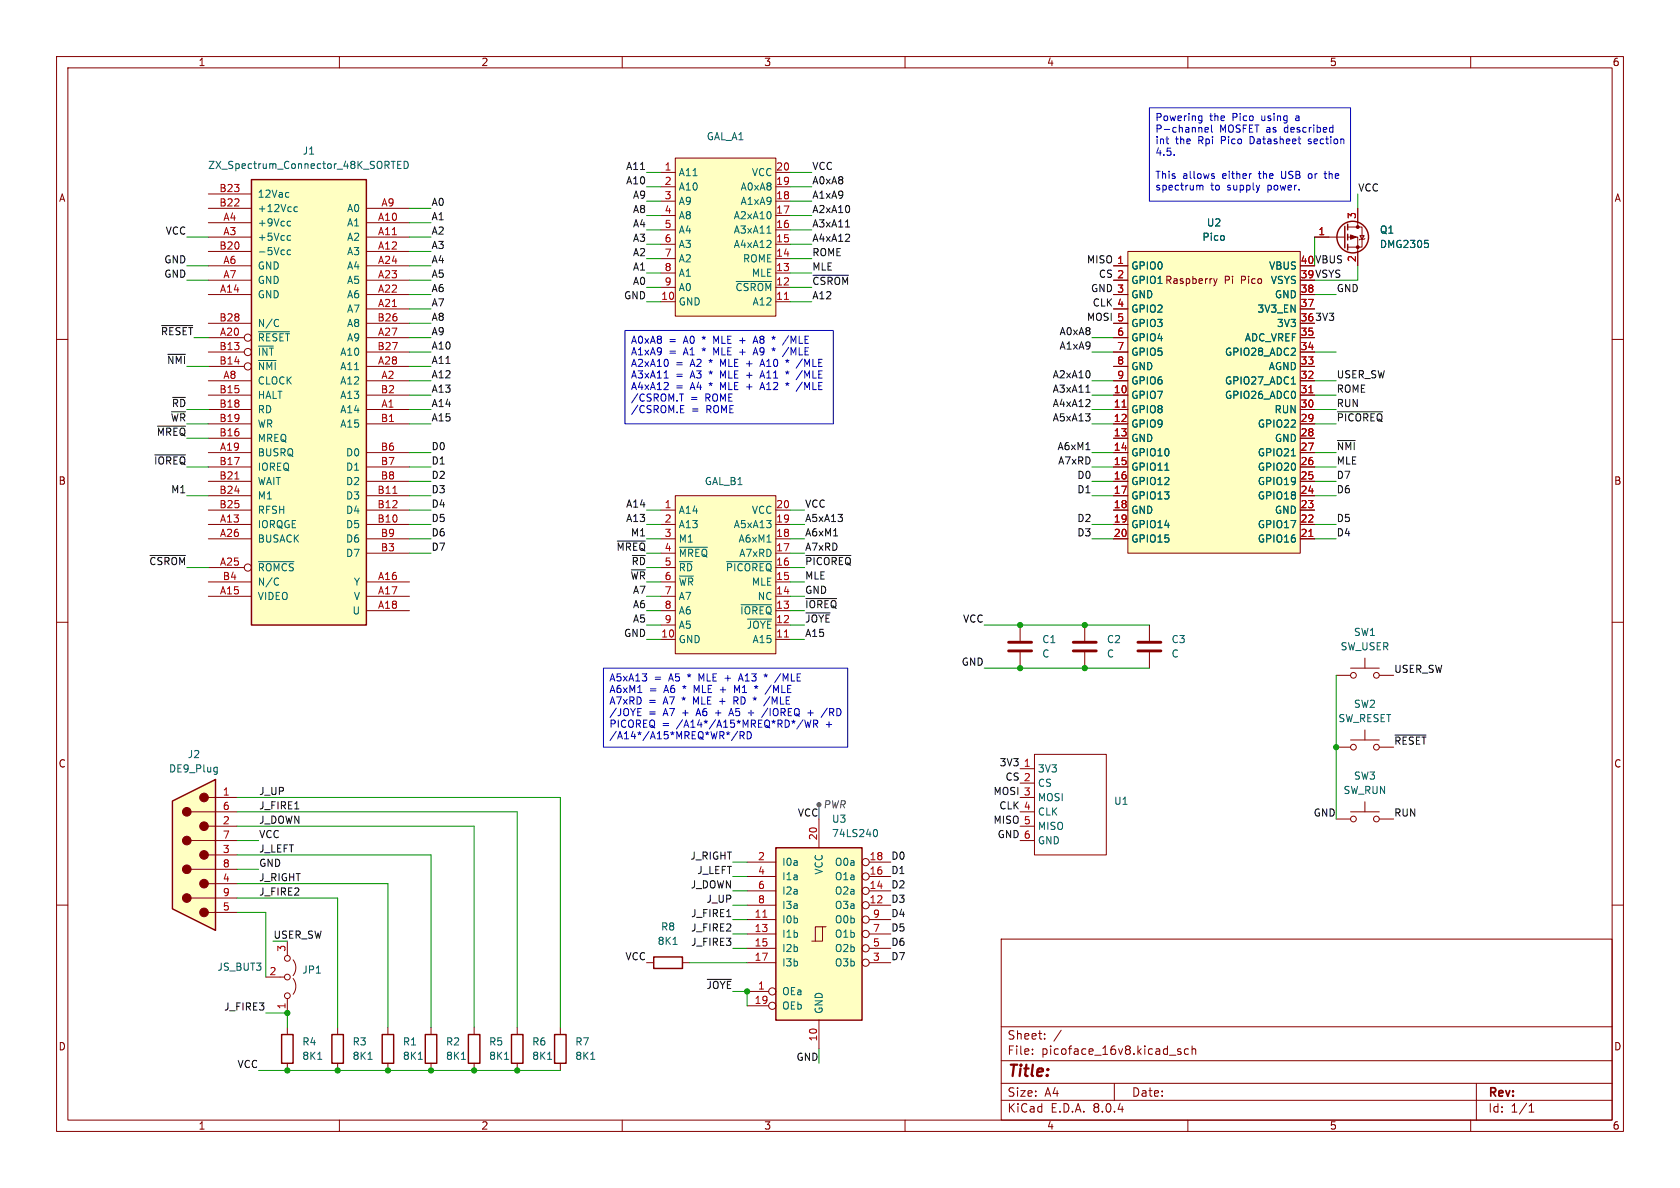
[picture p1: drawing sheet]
<svg xmlns="http://www.w3.org/2000/svg" width="297mm" height="210mm" viewBox="0 0 297 210" stroke-linecap="round" stroke-linejoin="round" font-family="sans-serif">
<g fill="none" stroke="#840000" stroke-width=".18">
<path d="M10 10h277v190h-277zM12 12h273v186h-273zM60 10v2M110 10v2M160 10v2M210 10v2M260 10v2M10 60h2M285 60h2M10 110h2M285 110h2M10 160h2"/>
<path d="M285 160h2M177 166h108v32h-108zM60 198v2M83.8 181.6v1.3M83.8 188v1.2M110 198v2M160 198v2M177 194.5h108M177 191.5h108M177 187.5h108M177 181.5h108M182.5 186.3v.1"/>
<path d="M182.5 185.5v.1M184.7 183.6v.1M184.7 182.8v.1M187.6 182.1l-1.3 2M197 191.5v3M208.7 185.5l-.3-.1-.2 .2v.2l.5 .2v.3h-.5M210 198v2M210.1 185.5l-.4-.1-.3 .3v.4l.1 .2h.6M210.7 185.5l.3-.1 .3 .1 .1 .9M210.7 184.9v1.5M260 198v2M261 191.5v6.5"/>
<path d="M270.3 196.6h.9M270.3 195.5l.4-.4v1.5"/>
</g>
<path d="M82.8 182.9h2v5.1h-2z" fill="none" stroke="#840000" stroke-width=".25"/>
<path d="M89.2 187.3h.7" fill="none" stroke="#006464" stroke-width=".18"/>
<path d="M44.4 31.8h20.4v78.7h-20.4z" fill="#ffffc2"/>
<path d="M44.4 31.8h20.4v78.7h-20.4z" fill="none" stroke="#840000" stroke-width=".25"/>
<g fill="none" stroke="#840000" stroke-width=".18">
<path d="M36.8 39.4h7.6M36.8 36.8h7.6M36.8 34.3h7.6M64.8 39.4h7.6M64.8 36.8h7.6M36.8 41.9h7.6M36.8 44.5h7.6M36.8 52.1h7.6M36.8 59.7h6.4M36.8 49.5h7.6M36.8 47h7.6M36.8 57.2h7.6"/>
<path d="M64.8 41.9h7.6M64.8 44.5h7.6M64.8 52.1h7.6M64.8 59.7h7.6M64.8 54.6h7.6M64.8 49.5h7.6M64.8 47h7.6M64.8 57.2h7.6M36.8 72.4h7.6M36.8 67.3h7.6M36.8 64.8h6.4M36.8 74.9h7.6"/>
<path d="M36.8 62.2h6.4M36.8 69.9h7.6M36.8 77.5h7.6M64.8 72.4h7.6M64.8 67.3h7.6M64.8 64.8h7.6M64.8 74.9h7.6M64.8 62.2h7.6M64.8 69.9h7.6M36.8 92.7h7.6M36.8 80h7.6M36.8 95.3h7.6"/>
<path d="M36.8 87.6h7.6M36.8 90.2h7.6M36.8 82.6h7.6M36.8 85.1h7.6M64.8 92.7h7.6M64.8 80h7.6M64.8 95.3h7.6M64.8 87.6h7.6M64.8 90.2h7.6M64.8 82.6h7.6M64.8 85.1h7.6M64.8 97.8h7.6"/>
<path d="M36.8 105.4h7.6M36.8 102.9h7.6M36.8 100.3h6.4M64.8 105.4h7.6M64.8 102.9h7.6M64.8 108h7.6M180.3 135.9h2.6M180.3 138.4h2.6M182.9 133.4h12.7v17.7h-12.7zM180.3 141h2.6M180.3 143.5h2.6M180.3 146.1h2.6"/>
<path d="M180.3 148.6h2.6"/>
<circle cx="43.8" cy="59.7" r=".63"/>
<circle cx="43.8" cy="62.2" r=".63"/>
<circle cx="43.8" cy="64.8" r=".63"/>
<circle cx="43.8" cy="100.3" r=".63"/>
</g>
<g fill="none" stroke="#006464" stroke-width=".18">
<path d="M51 39.1l.4 .1M51.4 39.9h-.4M52 37.2l.2 .2 .4-.1M52.6 36.6h-.4l-.2 .2M69.2 28.5h.7M70.3 29.1h.4M70.9 28.5h-.6v1.3h.6M71.5 28.5a.64 .64 0 0 1 .7 .7 .64 .64 0 0 1-.7 .6zM45.7 58.6h5.5M49 56.5l.3 .1M49.3 57.6l-.3 .1M51 41.6l.4 .1"/>
<path d="M51.4 42.4l-.4 .1M51.4 44.2h-.4l-.2 .2 .1 .6h.5M45.7 63.7h3.1M45.7 99.3h6.3M49 102.2l.3 .1M49.3 103.3l-.3 .1"/>
</g>
<path d="M41.5 84.7h.7M69.5 87.2h.7" fill="none" stroke="#a90000" stroke-width=".18"/>
<path d="M119.4 27.9h17.8v28h-17.8z" fill="#ffffc2"/>
<g fill="none" stroke="#840000" stroke-width=".18">
<path d="M116.8 30.5h2.6M116.8 38.1h2.6M116.8 35.6h2.6M116.8 33h2.6M119.4 27.9h17.8v28h-17.8zM137.2 30.5h2.5M137.2 38.1h2.5M137.2 35.6h2.5M137.2 33h2.5M116.8 53.3h2.6M116.8 50.8h2.6M116.8 48.3h2.6"/>
<path d="M116.8 45.7h2.6M116.8 43.2h2.6M116.8 40.6h2.6M137.2 53.3h2.5M137.2 50.8h2.5M137.2 48.3h2.5M137.2 45.7h2.5M137.2 43.2h2.5M137.2 40.6h2.5"/>
</g>
<path d="M138.7 52.9h.7" fill="none" stroke="#a90000" stroke-width=".18"/>
<path d="M130.1 49.8h6.3M135.6 41.2h.7" fill="none" stroke="#006464" stroke-width=".18"/>
<path d="M30.5 141.6l7.6-3.8v26.7l-7.6-3.8z" fill="#ffffc2"/>
<g fill="#840000" stroke="#840000" stroke-width=".18">
<circle cx="36.1" cy="141" r=".76"/>
<circle cx="36.1" cy="146" r=".76"/>
<circle cx="36.1" cy="151.1" r=".76"/>
<circle cx="36.1" cy="156.2" r=".76"/>
<circle cx="36.1" cy="161.3" r=".76"/>
<circle cx="33" cy="143.5" r=".76"/>
<circle cx="33" cy="148.6" r=".76"/>
<circle cx="33" cy="153.7" r=".76"/>
<circle cx="33" cy="158.7" r=".76"/>
</g>
<path d="M33.8 143.5h8.1M33.8 148.6h8.1M33.8 153.7h8.1M33.8 158.8h8.1M36.8 141h5.1M36.8 146.1h5.1M36.8 151.1h5.1M36.8 156.2h5.1M36.8 161.3h5.1M99.1 181.6v1.3M99.1 188v1.2" fill="none" stroke="#840000" stroke-width=".18"/>
<path d="M30.5 141.6l7.6-3.8v26.7l-7.6-3.8zM98 182.9h2.1v5.1h-2.1z" fill="none" stroke="#840000" stroke-width=".25"/>
<path d="M38 135.6l.4 .1M38.4 135.6v1.1l-.2 .2M38.4 136.4l-.4 .1M104.4 187.3h.8" fill="none" stroke="#006464" stroke-width=".18"/>
<path d="M199.4 44.5h30.5v53.3h-30.5z" fill="#ffffc2"/>
<g fill="none" stroke="#840000" stroke-width=".18">
<path d="M196.8 47h2.6M196.8 49.5h2.6M196.8 52.1h2.6M196.8 59.7h2.6M196.8 57.2h2.6M196.8 54.6h2.6M199.4 44.5h30.5v53.3h-30.5zM214.6 49.3l.3 .8M214.9 50.1l-.3 .4M215.2 49.3l-.3 .8M229.9 52.1h2.5M229.9 59.7h2.5"/>
<path d="M229.9 57.2h2.5M229.9 54.6h2.5M196.8 69.9h2.6M196.8 72.4h2.6M196.8 74.9h2.6M196.8 77.5h2.6M196.8 67.3h2.6M196.8 64.8h2.6M196.8 62.2h2.6M229.9 69.9h2.5M229.9 72.4h2.5M229.9 74.9h2.5"/>
<path d="M229.9 77.5h2.5M229.9 67.3h2.5M229.9 64.8h2.5M229.9 62.2h2.5M196.8 80h2.6M196.8 82.6h2.6M196.8 85.1h2.6M196.8 87.6h2.6M196.8 90.2h2.6M196.8 92.7h2.6M196.8 95.3h2.6M229.9 80h2.5"/>
<path d="M229.9 82.6h2.5M229.9 85.1h2.5M229.9 87.6h2.5M229.9 90.2h2.5M229.9 92.7h2.5M229.9 95.3h2.5M191.8 110.5v2.8M191.8 115.3v2.8M203.2 110.5v2.8M203.2 115.3v2.8M236.2 119.4h2.6M238.8 118.1h5"/>
<path d="M241.3 116.3v1.8M243.8 119.4h2.6M236.2 132.1h2.6M238.8 130.8h5M241.3 129v1.8M243.8 132.1h2.6M236.2 144.8h2.6M238.8 143.5h5M241.3 141.7v1.8M243.8 144.8h2.6M47 172.7h3.3M50.8 166.4v2.5"/>
<path d="M50.8 176.5v2.6M51.8 173a2.26 2.26 0 0 1 0 2.8M51.8 169.7a2.26 2.26 0 0 1 0 2.8M114.3 170.2h1.3M120.6 170.2h1.3"/>
<circle cx="239.3" cy="119.4" r=".51"/>
<circle cx="243.3" cy="119.4" r=".51"/>
<circle cx="239.3" cy="132.1" r=".51"/>
<circle cx="243.3" cy="132.1" r=".51"/>
<circle cx="239.3" cy="144.8" r=".51"/>
<circle cx="243.3" cy="144.8" r=".51"/>
<circle cx="50.8" cy="176" r=".51"/>
<circle cx="50.8" cy="169.4" r=".51"/>
<circle cx="50.8" cy="172.7" r=".51"/>
</g>
<path d="M198.4 72h.7M231.4 69.4h.7M231.4 94.8h.7" fill="none" stroke="#a90000" stroke-width=".18"/>
<path d="M228.3 67.9h.7M205.9 83.1h.8M228.3 80.6h.7M119 166.9h.7" fill="none" stroke="#006464" stroke-width=".18"/>
<path d="M189.7 115.1h4.1M189.7 113.5h4.1M201.2 115.1h4M201.2 113.5h4" fill="none" stroke="#840000" stroke-width=".51"/>
<path d="M115.6 169.2h5v2h-5z" fill="none" stroke="#840000" stroke-width=".25"/>
<path d="M119.4 87.6h17.8v28h-17.8z" fill="#ffffc2"/>
<g fill="none" stroke="#840000" stroke-width=".18">
<path d="M240 36.8v3.3M232.4 41.9h5.3M238.3 41.9h1.7v5.1M238.3 40.1h2.5v3.6h-2.5M240.4 41.7h.8l-.4 .6zM241.3 42.2l-.1 .1h-.8l-.1 .1M116.8 90.2h2.6M116.8 97.8h2.6M116.8 95.3h2.6M116.8 92.7h2.6M119.4 87.6h17.8v28h-17.8zM137.2 90.2h2.5"/>
<path d="M137.2 97.8h2.5M137.2 95.3h2.5M137.2 92.7h2.5M116.8 113h2.6M116.8 110.5h2.6M116.8 108h2.6M116.8 105.4h2.6M116.8 102.9h2.6M116.8 100.3h2.6M137.2 113h2.5M137.2 110.5h2.5M137.2 108h2.5"/>
<path d="M137.2 105.4h2.5M137.2 102.9h2.5M137.2 100.3h2.5M180.3 110.5v2.8M180.3 115.3v2.8M76.2 181.6v1.3M76.2 188v1.2M91.4 181.6v1.3M91.4 188v1.2"/>
</g>
<path d="M138.7 112.6h.7" fill="none" stroke="#a90000" stroke-width=".18"/>
<path d="M251.9 42.5h.6M252.4 43l.1 .2-.1 .5M120.1 96.7h5M128.5 99.3h7.9M135.6 95.8h.7M131 106.9h5.4M132.1 109.4h4.3M81.6 187.3h.7M96.8 187.3h.7" fill="none" stroke="#006464" stroke-width=".18"/>
<g fill="none" stroke="#840000" stroke-width=".25">
<path d="M238.3 39.6v1M237.7 40v3.8M238.3 41.4v1M238.3 43.2v1M75.2 182.9h2v5.1h-2zM90.4 182.9h2.1v5.1h-2.1z"/>
<circle cx="239.1" cy="41.9" r="2.79"/>
</g>
<g fill="#840000" stroke="#840000" stroke-width=".18">
<path d="M238.8 41.5l1 .4-1 .4z"/>
<circle cx="240" cy="43.7" r=".25"/>
<circle cx="240" cy="40.1" r=".25"/>
</g>
<path d="M178.3 115.1h4.1M178.3 113.5h4.1" fill="none" stroke="#840000" stroke-width=".51"/>
<path d="M137.2 149.9h15.2v30.4h-15.2z" fill="#ffffc2"/>
<g fill="none" stroke="#840000" stroke-width=".18">
<path d="M240 36.8v2.6M196.8 47h2.6M196.8 49.5h2.6M196.8 52.1h2.6M196.8 59.7h2.6M196.8 57.2h2.6M196.8 54.6h2.6M229.9 52.1h2.5M229.9 59.7h2.5M229.9 57.2h2.5M229.9 54.6h2.5M232.4 41.9h2.5"/>
<path d="M240 44.5v2.5M196.8 69.9h2.6M196.8 72.4h2.6M196.8 74.9h2.6M196.8 77.5h2.6M196.8 67.3h2.6M196.8 64.8h2.6M196.8 62.2h2.6M229.9 69.9h2.5M229.9 72.4h2.5M229.9 74.9h2.5M229.9 77.5h2.5"/>
<path d="M229.9 67.3h2.5M229.9 64.8h2.5M229.9 62.2h2.5M196.8 80h2.6M196.8 82.6h2.6M196.8 85.1h2.6M196.8 87.6h2.6M196.8 90.2h2.6M196.8 92.7h2.6M196.8 95.3h2.6M229.9 80h2.5M229.9 82.6h2.5"/>
<path d="M229.9 85.1h2.5M229.9 87.6h2.5M229.9 90.2h2.5M229.9 92.7h2.5M229.9 95.3h2.5M132.1 157.5h5.1M132.1 154.9h5.1M132.1 152.4h5.1M144.8 144.8v5.1M153.7 157.5h3.8M153.7 154.9h3.8M153.7 152.4h3.8"/>
<path d="M132.1 175.3h3.8M132.1 162.6h5.1M132.1 160h5.1M132.1 165.1h5.1M132.1 167.6h5.1M132.1 170.2h5.1M132.1 177.8h3.8M145.4 163.8h-1.3v2.6M146 163.8h-.6v2.6h-1.9M153.7 162.6h3.8M153.7 160h3.8M153.7 165.1h3.8"/>
<path d="M153.7 167.6h3.8M153.7 170.2h3.8M50.8 181.6v1.3M50.8 188v1.2M59.7 181.6v1.3M59.7 188v1.2M68.6 181.6v1.3M68.6 188v1.2M144.8 180.3v5.1"/>
<circle cx="153" cy="152.4" r=".63"/>
<circle cx="153" cy="154.9" r=".63"/>
<circle cx="153" cy="157.5" r=".63"/>
<circle cx="136.5" cy="177.8" r=".63"/>
<circle cx="136.5" cy="175.3" r=".63"/>
<circle cx="153" cy="167.6" r=".63"/>
<circle cx="153" cy="162.6" r=".63"/>
<circle cx="153" cy="170.2" r=".63"/>
<circle cx="153" cy="160" r=".63"/>
<circle cx="153" cy="165.1" r=".63"/>
</g>
<path d="M137.2 149.9h15.2v30.4h-15.2zM49.8 182.9h2v5.1h-2zM58.7 182.9h2v5.1h-2zM67.6 182.9h2v5.1h-2z" fill="none" stroke="#840000" stroke-width=".25"/>
<path d="M198.4 72h.7M231.4 69.4h.7M231.4 94.8h.7M134.9 162.1h.7" fill="none" stroke="#a90000" stroke-width=".18"/>
<path d="M251.9 42.5h.6M252.4 43l.1 .2-.1 .5M228.3 67.9h.7M205.9 83.1h.8M228.3 80.6h.7M154.6 146.7l.1-.1a.68 .68 0 0 1 .4 .7 .68 .68 0 0 1-.4 .6l-.1-.1M56.2 187.3h.7M65.1 187.3h.7M74 187.3h.7" fill="none" stroke="#006464" stroke-width=".18"/>
<circle cx="144.8" cy="142.2" r=".36" fill="#484848" stroke="#484848" stroke-width=".18"/>
<g fill="none" stroke="#0f0f0f" stroke-width=".18">
<path d="M28.6 57.6h5.5M143.7 48.7h6.3M149.5 40.1h.7M27.8 75.3h5M29.7 62.6h3.1M192 69.3h.7M192 79.5h.7M236.4 77.9h3.2M236.4 72.8h8M26.5 98.2h6.3M27.4 80.4h5.4M109.1 95.7h5"/>
<path d="M142.5 98.2h7.9M147.4 94.7h.7M142.5 108.4h4.2M142.5 105.8h5.4M246.6 129.9h5.5M125 173.1h4.3"/>
</g>
<g fill="none" stroke="#0000c2" stroke-width=".18">
<path d="M203.2 19.1h35.6v16.5h-35.6zM206.1 24.6h.5M206.5 25.4h.1M207.6 27.3v.2M211.8 32.7l.3 .2M212 21.3h.5M212 20.5h.5M212.1 32.9l.2-.2 .3 .1 .1 .8M212.1 32.9v.7M212.5 20.5v1l-.3 .2h-.3M213 22.9l.6-.1v-.2l-.4-.1-.2 .2 .1 .6h.5M214.2 22.1v1.1l.2 .2"/>
<path d="M214.5 31.1l.2 .2-.2 .2M214.5 30.7l.2 .1M231.3 25.4h.1M231.4 30.8l-.1 .1 .1 .6M231.5 24.6l-.2 .1 .2 .3M234.1 30.7h.5M234.2 30.3v1.1l.4 .1M235.3 22.5l.3 .1M235.6 23.3l-.3 .1M235.6 22.1v1.3M110.5 58.4h36.8v16.5h-36.8zM133.6 59.4l-.5 1.3"/>
<path d="M137.1 59.6l-.3 .1 .1 .3M139.4 59.4l-1.1 1.6M117.4 66.8h.7M120.3 72.3h.4M120.3 73h.6M120.3 71.7h.6M133.3 60.3h.6M133.3 62.4h.6M133.6 61.5l-.5 1.2M134.5 64.4h.6M134.5 66.5h.6M134.5 68.5h.6"/>
<path d="M134.8 63.5l-.5 1.3M134.8 65.6l-.5 1.2M134.8 67.6l-.5 1.3M137.1 61.7l-.3 .1 .1 .2M138.9 63.7l.3 .1M138.9 65.7l.3 .2M138.9 67.8l.3 .1M139.2 63.5v.3M139.2 65.6v.3M139.2 67.6v.3M139.2 63.8l-.2 .3M139.2 63.8l.2 .3"/>
<path d="M139.2 65.9l-.2 .2M139.2 65.9l.2 .2M139.2 67.9l-.2 .2M139.2 67.9l.2 .2M139.4 61.4l-1.1 1.6M139.5 63.7l-.3 .1M139.5 65.7l-.3 .2M139.5 67.8l-.3 .1M141.8 63.5l-1 1.6M141.8 65.5l-1 1.6M141.8 67.5l-1 1.7M106.7 118.1h43.2v14h-43.2z"/>
<path d="M131 119.1l-.5 1.3M135.1 119.3l.3 .1M135.4 119.1v.3M135.4 119.4l-.2 .3M135.4 119.4l.2 .3M135.7 119.3l-.3 .1M138 119.1l-1.1 1.6M112.8 122.4h.7M112.8 126.5h.6M126.5 126h.9M129 126.2h.6M129.3 125.2l-.5 1.3"/>
<path d="M129.7 123.9h.5M130 123.9l.5 .6M130.2 123.2h-.5v1.3M130.3 122.1l-.4-.9v1.2M130.4 129.3l-1.1 1.6M130.7 120h.6M130.8 129.3v1.3M131.1 130l.5 .6M131.6 129.6l-.2 .3-.6 .1M132.1 129.3v1.3l.6-.2 .1-.3v-.5M132.3 126h1M133.4 121.3l.3 .2"/>
<path d="M133.7 121.2v.3M133.7 121.5l-.2 .2M133.7 121.5l.2 .2M134 121.3l-.3 .2M135.7 125.2l-1.1 1.6M136.1 123.1l-1.1 1.7M136.3 121.1l-1.1 1.6M142 127.2l-1.1 1.7M142.3 127.3l.3 1.3 .2-.9 .3 .9 .3-1.3M142.8 126h1M143.3 125.6v.9M143.8 127.3v1.3"/>
<path d="M144.1 128l.5 .6M144.5 127.4l.1 .3-.2 .2-.6 .1M146.3 125.2l-1.1 1.6"/>
</g>
<g fill="none" stroke="#009600" stroke-width=".18">
<path d="M72.4 39.4h3.8M72.4 36.8h3.8M114.3 38.1h2.5M114.3 30.5h2.5M114.3 35.6h2.5M114.3 33h2.5M139.7 38.1h3.8M139.7 30.5h3.8M139.7 35.6h3.8M139.7 33h3.8M240 34.3v2.5M33 49.5h3.8"/>
<path d="M33 47h3.8M33 41.9h3.8M72.4 49.5h3.8M72.4 52.1h3.8M72.4 47h3.8M72.4 57.2h3.8M72.4 44.5h3.8M72.4 41.9h3.8M72.4 59.7h3.8M72.4 54.6h3.8M114.3 48.3h2.5M114.3 40.6h2.5"/>
<path d="M114.3 50.8h2.5M114.3 45.7h2.5M114.3 53.3h2.5M114.3 43.2h2.5M139.7 48.3h3.8M139.7 40.6h3.8M139.7 50.8h3.8M139.7 45.7h3.8M139.7 53.3h3.8M139.7 43.2h3.8M193 59.7h3.8M232.4 52.1h3.8"/>
<path d="M232.4 41.9v5.1M240 47v2.5h-7.6M33 64.8h3.8M33 74.9h3.8M33 72.4h3.8M33 77.5h3.8M72.4 67.3h3.8M72.4 62.2h3.8M72.4 64.8h3.8M72.4 69.9h3.8M72.4 74.9h3.8M72.4 72.4h3.8"/>
<path d="M193 67.3h3.8M193 62.2h3.8M193 69.9h3.8M193 74.9h3.8M193 72.4h3.8M232.4 67.3h3.8M232.4 62.2h3.8M232.4 69.9h3.8M232.4 74.9h3.8M232.4 72.4h3.8M33 82.6h3.8M33 87.6h3.8"/>
<path d="M72.4 82.6h3.8M72.4 87.6h3.8M72.4 92.7h3.8M72.4 90.2h3.8M72.4 97.8h3.8M72.4 95.3h3.8M72.4 85.1h3.8M72.4 80h3.8M114.3 92.7h2.5M114.3 90.2h2.5M114.3 95.3h2.5M139.7 92.7h2.5"/>
<path d="M139.7 90.2h2.5M139.7 97.8h2.5M139.7 95.3h2.5M193 82.6h3.8M193 87.6h3.8M193 92.7h3.8M193 95.3h3.8M193 85.1h3.8M193 80h3.8M232.4 82.6h3.8M232.4 87.6h3.8M232.4 92.7h3.8"/>
<path d="M232.4 95.3h3.8M232.4 85.1h3.8M232.4 80h3.8M33 100.3h3.8M114.3 113h2.5M114.3 110.5h2.5M114.3 108h2.5M114.3 105.4h2.5M139.7 100.3h2.5M139.7 113h2.5M139.7 110.5h2.5M139.7 102.9h2.5"/>
<path d="M139.7 108h2.5M139.7 105.4h2.5M174 118.1h29.2M174 110.5h29.2M236.2 119.4v25.4M41.9 141h57.2v40.6M41.9 146.1h41.9v35.5M41.9 151.1h34.3v30.5M41.9 143.5h49.5v38.1M41.9 156.2h26.7v25.4M41.9 158.8h17.8v22.8M41.9 148.6h3.8"/>
<path d="M41.9 153.7h3.8M129.5 157.5h2.6M129.5 152.4h2.6M129.5 154.9h2.6M41.9 161.3h5.1v11.4M47 179.1h3.8v2.5M121.9 170.2h10.2M129.5 162.6h2.6M129.5 160h2.6M129.5 167.6h2.6M129.5 165.1h2.6M132.1 175.3v2.5"/>
<path d="M45.7 189.2h53.4M144.8 185.4v2.6"/>
</g>
<g fill="#009600" stroke="#009600" stroke-width=".18">
<circle cx="191.8" cy="118.1" r=".46"/>
<circle cx="191.8" cy="110.5" r=".46"/>
<circle cx="180.3" cy="110.5" r=".46"/>
<circle cx="236.2" cy="132.1" r=".46"/>
<circle cx="180.3" cy="118.1" r=".46"/>
<circle cx="132.1" cy="175.3" r=".46"/>
<circle cx="50.8" cy="179.1" r=".46"/>
<circle cx="59.7" cy="189.2" r=".46"/>
<circle cx="50.8" cy="189.2" r=".46"/>
<circle cx="68.6" cy="189.2" r=".46"/>
<circle cx="83.8" cy="189.2" r=".46"/>
<circle cx="76.2" cy="189.2" r=".46"/>
<circle cx="91.4" cy="189.2" r=".46"/>
</g>
<text font-size="2.8" fill="#840000" x="178" y="190.9">Title:</text>
<g font-size="2.1" fill="#840000">
<text x="178" y="184">Sheet:</text>
<text x="178" y="186.7">File:</text>
<text x="184.1" y="186.7">picoface_16v8.kicad_sch</text>
<text x="178" y="196.9">KiCad</text>
<text x="178" y="194.1">Size:</text>
<text x="184.7" y="194.1">A4</text>
<text x="185.7" y="196.9">E.D.A.</text>
<text x="193.3" y="196.9">8.0.4</text>
<text x="200" y="194.1">Date:</text>
<text x="263" y="194.3">Rev:</text>
<text x="263" y="196.9">Id:</text>
<text x="267.1" y="196.9">1/1</text>
</g>
<g font-size="1.8" fill="#840000">
<text x="35" y="11.9">1</text>
<text x="85" y="11.9">2</text>
<text x="135" y="11.9">3</text>
<text x="185" y="11.9">4</text>
<text x="235" y="11.9">5</text>
<text x="285" y="11.9">6</text>
<text x="10.3" y="35.9">A</text>
<text x="285.3" y="35.9">A</text>
<text x="229.8" y="46.7">40 VBUS</text>
<text x="199.9" y="50.4">GPIO1 Raspberry</text>
<text x="216.4" y="50.4">Pi</text>
<text x="219.5" y="50.4">Pico</text>
<text x="229.8" y="49.3">39 VSYS</text>
<text x="10.3" y="85.9">B</text>
<text x="285.3" y="85.9">B</text>
<text x="10.3" y="135.9">C</text>
<text x="285.3" y="135.9">C</text>
<text x="10.3" y="185.9">D</text>
<text x="285.3" y="185.9">D</text>
<text x="35" y="199.9">1</text>
<text x="85" y="199.9">2</text>
<text x="135" y="199.9">3</text>
<text x="185" y="199.9">4</text>
<text x="235" y="199.9">5</text>
<text x="285" y="199.9">6</text>
</g>
<g font-size="1.8" fill="#0000c2">
<text x="204.2" y="21.7">Powering</text>
<text x="204.2" y="23.8">P-channel</text>
<text x="213.9" y="21.7">the</text>
<text x="215.6" y="23.8">MOSFET as</text>
<text x="218" y="21.7">Pico</text>
<text x="223.3" y="21.7">using</text>
<text x="227.3" y="23.8">described</text>
<text x="229.5" y="21.7">a</text>
<text x="204.2" y="25.8">int</text>
<text x="204.2" y="27.9">4.5.</text>
<text x="207.8" y="25.8">the</text>
<text x="211.9" y="25.8">Rpi</text>
<text x="216.1" y="25.8">Pico</text>
<text x="221.4" y="25.8">Datasheet</text>
<text x="232" y="25.8">section</text>
<text x="204.2" y="32">This</text>
<text x="204.2" y="34">spectrum</text>
<text x="209.1" y="32">allows</text>
<text x="214" y="34">to</text>
<text x="216.2" y="32">either</text>
<text x="217.1" y="34">supply</text>
<text x="222.8" y="32">the</text>
<text x="224.4" y="34">power.</text>
<text x="227" y="32">USB</text>
<text x="232" y="32">or</text>
<text x="235.1" y="32">the</text>
<text x="111.4" y="61.1">A0xA8</text>
<text x="111.4" y="63.1">A1xA9</text>
<text x="111.4" y="65.2">A2xA10</text>
<text x="118.2" y="61.1">=</text>
<text x="118.2" y="63.1">=</text>
<text x="119.4" y="65.2">=</text>
<text x="121" y="61.1">A0</text>
<text x="121" y="63.1">A1</text>
<text x="122.2" y="65.2">A2</text>
<text x="124.4" y="61.1">*</text>
<text x="124.4" y="63.1">*</text>
<text x="125.7" y="65.2">*</text>
<text x="126.6" y="61.1">MLE +</text>
<text x="126.6" y="63.1">MLE +</text>
<text x="127.8" y="65.2">MLE +</text>
<text x="134.1" y="61.1">A8</text>
<text x="134.1" y="63.1">A9</text>
<text x="135.3" y="65.2">A10</text>
<text x="139.7" y="61.1">/MLE</text>
<text x="139.7" y="63.1">/MLE</text>
<text x="142.2" y="65.2">/MLE</text>
<text x="111.4" y="67.2">A3xA11</text>
<text x="111.4" y="69.3">A4xA12</text>
<text x="111.4" y="71.3">/CSROM.T</text>
<text x="119.4" y="67.2">=</text>
<text x="119.4" y="69.3">=</text>
<text x="122" y="71.3">=</text>
<text x="122.2" y="67.2">A3</text>
<text x="122.2" y="69.3">A4</text>
<text x="124.8" y="71.3">ROME</text>
<text x="125.7" y="67.2">*</text>
<text x="125.7" y="69.3">*</text>
<text x="127.8" y="67.2">MLE +</text>
<text x="127.8" y="69.3">MLE +</text>
<text x="135.3" y="67.2">A11</text>
<text x="135.3" y="69.3">A12</text>
<text x="142.2" y="67.2">/MLE</text>
<text x="142.2" y="69.3">/MLE</text>
<text x="111.4" y="73.4">/CSROM.E</text>
<text x="122.2" y="73.4">=</text>
<text x="125" y="73.4">ROME</text>
<text x="107.6" y="120.8">A5xA13</text>
<text x="107.6" y="122.8">A6xM1</text>
<text x="107.6" y="124.9">A7xRD</text>
<text x="114.7" y="124.9">=</text>
<text x="114.8" y="122.8">=</text>
<text x="115.6" y="120.8">=</text>
<text x="117.4" y="124.9">A7</text>
<text x="117.5" y="122.8">A6</text>
<text x="118.4" y="120.8">A5</text>
<text x="120.9" y="124.9">*</text>
<text x="121" y="122.8">*</text>
<text x="121.8" y="120.8">*</text>
<text x="123" y="124.9">MLE +</text>
<text x="123.1" y="122.8">MLE +</text>
<text x="124" y="120.8">MLE +</text>
<text x="130.6" y="124.9">RD *</text>
<text x="130.7" y="122.8">M1</text>
<text x="131.5" y="120.8">A13</text>
<text x="136.4" y="124.9">/MLE</text>
<text x="136.7" y="122.8">/MLE</text>
<text x="138.3" y="120.8">/MLE</text>
<text x="107.6" y="126.9">/JOYE</text>
<text x="107.6" y="129">PICOREQ =</text>
<text x="107.6" y="131">/A14*/A15*MREQ*WR*/RD</text>
<text x="114.7" y="126.9">=</text>
<text x="117.4" y="126.9">A7</text>
<text x="119.8" y="129">/A14*/A15*MREQ*RD*/WR</text>
<text x="120.9" y="126.9">+</text>
<text x="123.6" y="126.9">A6</text>
<text x="127.1" y="126.9">+</text>
<text x="129.8" y="126.9">A5</text>
<text x="133.3" y="126.9">+</text>
<text x="136" y="126.9">/IOREQ</text>
<text x="144.2" y="126.9">+</text>
<text x="146.3" y="129">+</text>
<text x="147" y="126.9">/RD</text>
</g>
<g font-size="1.8" fill="#006464">
<text x="53.4" y="27.5">J1</text>
<text x="124.8" y="25">GAL_A1</text>
<text x="36.7" y="30.1">ZX_Spectrum_Connector_48K_SORTED</text>
<text x="45.5" y="35.2">12Vac</text>
<text x="119.9" y="31.3">A11</text>
<text x="119.9" y="33.9">A10</text>
<text x="130.8" y="33.9">A0xA8</text>
<text x="132.8" y="31.3">VCC</text>
<text x="45.5" y="40.2">+9Vcc</text>
<text x="45.5" y="37.7">+12Vcc</text>
<text x="61.3" y="40.2">A1</text>
<text x="61.3" y="37.7">A0</text>
<text x="119.9" y="36.4">A9</text>
<text x="119.9" y="39">A8</text>
<text x="119.9" y="41.5">A4</text>
<text x="129.6" y="41.5">A3xA11</text>
<text x="129.6" y="39">A2xA10</text>
<text x="130.8" y="36.4">A1xA9</text>
<text x="213.3" y="40.2">U2</text>
<text x="243.8" y="41.5">Q1</text>
<text x="45.5" y="42.8">+5Vcc</text>
<text x="45.5" y="47.9">GND</text>
<text x="45.5" y="45.3">-5Vcc</text>
<text x="61.3" y="42.8">A2</text>
<text x="61.3" y="45.3">A3</text>
<text x="61.3" y="47.9">A4</text>
<text x="119.9" y="44">A3</text>
<text x="119.9" y="46.6">A2</text>
<text x="129.6" y="44">A4xA12</text>
<text x="131.2" y="46.6">ROME</text>
<text x="199.9" y="47.9">GPIO0</text>
<text x="212.5" y="42.8">Pico</text>
<text x="224.3" y="47.9">VBUS</text>
<text x="243.8" y="44">DMG2305</text>
<text x="45.5" y="52.9">GND</text>
<text x="45.5" y="50.4">GND</text>
<text x="61.3" y="52.9">A6</text>
<text x="61.3" y="50.4">A5</text>
<text x="119.9" y="49.1">A1</text>
<text x="119.9" y="51.7">A0</text>
<text x="129.9" y="51.7">~{CSROM}</text>
<text x="132.8" y="49.1">MLE</text>
<text x="199.9" y="52.9">GND</text>
<text x="199.9" y="50.4">GPIO1</text>
<text x="224.6" y="50.4">VSYS</text>
<text x="225.3" y="52.9">GND</text>
<text x="45.5" y="58">N/C</text>
<text x="61.3" y="55.5">A7</text>
<text x="61.3" y="58">A8</text>
<text x="119.9" y="54.2">GND</text>
<text x="132.9" y="54.2">A12</text>
<text x="199.9" y="55.5">GPIO2</text>
<text x="199.9" y="58">GPIO3</text>
<text x="222.2" y="55.5">3V3_EN</text>
<text x="225.7" y="58">3V3</text>
<text x="45.5" y="60.6">~{RESET}</text>
<text x="45.5" y="63.1">~{INT}</text>
<text x="45.5" y="65.6">~{NMI}</text>
<text x="60" y="65.6">A11</text>
<text x="60" y="63.1">A10</text>
<text x="61.3" y="60.6">A9</text>
<text x="199.9" y="60.6">GPIO4</text>
<text x="199.9" y="63.1">GPIO5</text>
<text x="199.9" y="65.6">GND</text>
<text x="216.5" y="63.1">GPIO28_ADC2</text>
<text x="220" y="60.6">ADC_VREF</text>
<text x="224.2" y="65.6">AGND</text>
<text x="45.5" y="68.2">CLOCK</text>
<text x="45.5" y="70.7">HALT</text>
<text x="60" y="68.2">A12</text>
<text x="60" y="70.7">A13</text>
<text x="199.9" y="70.7">GPIO7</text>
<text x="199.9" y="68.2">GPIO6</text>
<text x="216.5" y="70.7">GPIO26_ADC0</text>
<text x="216.5" y="68.2">GPIO27_ADC1</text>
<text x="45.5" y="73.3">RD</text>
<text x="45.5" y="75.8">WR</text>
<text x="60" y="73.3">A14</text>
<text x="60" y="75.8">A15</text>
<text x="199.9" y="73.3">GPIO8</text>
<text x="199.9" y="75.8">GPIO9</text>
<text x="222.3" y="75.8">GPIO22</text>
<text x="225.2" y="73.3">RUN</text>
<text x="45.5" y="80.9">BUSRQ</text>
<text x="45.5" y="78.3">MREQ</text>
<text x="45.5" y="83.4">IOREQ</text>
<text x="61.1" y="80.9">D0</text>
<text x="61.1" y="83.4">D1</text>
<text x="199.9" y="78.3">GND</text>
<text x="199.9" y="80.9">GPIO10</text>
<text x="199.9" y="83.4">GPIO11</text>
<text x="222.3" y="83.4">GPIO20</text>
<text x="222.3" y="80.9">GPIO21</text>
<text x="225.3" y="78.3">GND</text>
<text x="45.5" y="86">WAIT</text>
<text x="45.5" y="88.5">M1</text>
<text x="61.1" y="88.5">D3</text>
<text x="61.1" y="86">D2</text>
<text x="124.5" y="86">GAL_B1</text>
<text x="199.9" y="86">GPIO12</text>
<text x="199.9" y="88.5">GPIO13</text>
<text x="222.3" y="88.5">GPIO18</text>
<text x="222.3" y="86">GPIO19</text>
<text x="45.5" y="93.6">IORQGE</text>
<text x="45.5" y="91">RFSH</text>
<text x="61.1" y="93.6">D5</text>
<text x="61.1" y="91">D4</text>
<text x="119.9" y="91">A14</text>
<text x="119.9" y="93.6">A13</text>
<text x="129.6" y="93.6">A5xA13</text>
<text x="132.8" y="91">VCC</text>
<text x="199.9" y="91">GND</text>
<text x="199.9" y="93.6">GPIO14</text>
<text x="222.3" y="93.6">GPIO17</text>
<text x="225.3" y="91">GND</text>
<text x="45.5" y="101.2">~{ROMCS}</text>
<text x="45.5" y="96.1">BUSACK</text>
<text x="61.1" y="98.7">D7</text>
<text x="61.1" y="96.1">D6</text>
<text x="119.9" y="96.1">M1</text>
<text x="119.9" y="98.7">~{MREQ}</text>
<text x="119.9" y="101.2">~{RD}</text>
<text x="128.2" y="101.2">~{PICOREQ}</text>
<text x="130.5" y="96.1">A6xM1</text>
<text x="130.6" y="98.7">A7xRD</text>
<text x="199.9" y="96.1">GPIO15</text>
<text x="222.3" y="96.1">GPIO16</text>
<text x="45.5" y="106.3">VIDEO</text>
<text x="45.5" y="103.7">N/C</text>
<text x="62.5" y="103.7">Y</text>
<text x="62.5" y="106.3">V</text>
<text x="119.9" y="103.7">~{WR}</text>
<text x="119.9" y="106.3">A7</text>
<text x="132.8" y="103.7">MLE</text>
<text x="133.8" y="106.3">NC</text>
<text x="62.2" y="108.8">U</text>
<text x="119.9" y="113.9">GND</text>
<text x="119.9" y="108.8">A6</text>
<text x="119.9" y="111.4">A5</text>
<text x="130.8" y="108.8">~{IOREQ}</text>
<text x="131.9" y="111.4">~{JOYE}</text>
<text x="132.9" y="113.9">A15</text>
<text x="184.2" y="113.9">C1</text>
<text x="195.6" y="113.9">C2</text>
<text x="207" y="113.9">C3</text>
<text x="239.3" y="112.6">SW1</text>
<text x="184.2" y="116.4">C</text>
<text x="195.6" y="116.4">C</text>
<text x="207" y="116.4">C</text>
<text x="236.9" y="115.2">SW_USER</text>
<text x="239.3" y="125.3">SW2</text>
<text x="236.5" y="127.9">SW_RESET</text>
<text x="29.8" y="136.8">DE9_Plug</text>
<text x="33.1" y="134.2">J2</text>
<text x="183.4" y="136.8">3V3</text>
<text x="183.4" y="139.3">CS</text>
<text x="183.4" y="141.8">MOSI</text>
<text x="196.9" y="142.5">U1</text>
<text x="237.4" y="140.6">SW_RUN</text>
<text x="239.3" y="138">SW3</text>
<text x="147" y="145.6">U3</text>
<text x="147" y="148.2">74LS240</text>
<text x="183.4" y="144.4">CLK</text>
<text x="183.4" y="146.9">MISO</text>
<text x="183.4" y="149.5">GND</text>
<text x="138.2" y="153.3">I0a</text>
<text x="138.2" y="155.8">I1a</text>
<text x="145.6" y="154.7" transform="rotate(-90 145.6 154.7)">VCC</text>
<text x="147.5" y="155.8">O1a</text>
<text x="147.5" y="153.3">O0a</text>
<text x="138.2" y="158.3">I2a</text>
<text x="138.2" y="160.9">I3a</text>
<text x="147.5" y="160.9">O3a</text>
<text x="147.5" y="158.3">O2a</text>
<text x="116.2" y="167.2">8K1</text>
<text x="116.8" y="164.7">R8</text>
<text x="138.2" y="163.4">I0b</text>
<text x="138.2" y="166">I1b</text>
<text x="147.5" y="166">O1b</text>
<text x="147.5" y="163.4">O0b</text>
<text x="38.3" y="171.8">JS_BUT3</text>
<text x="53.3" y="172.3">JP1</text>
<text x="138.2" y="168.5">I2b</text>
<text x="138.2" y="171">I3b</text>
<text x="147.5" y="171">O3b</text>
<text x="147.5" y="168.5">O2b</text>
<text x="138.2" y="176.1">OEa</text>
<text x="138.2" y="178.7">OEb</text>
<text x="145.6" y="179.3" transform="rotate(-90 145.6 179.3)">GND</text>
<text x="53.3" y="185">R4</text>
<text x="62.2" y="185">R3</text>
<text x="71.1" y="185">R1</text>
<text x="78.7" y="185">R2</text>
<text x="86.4" y="185">R5</text>
<text x="94" y="185">R6</text>
<text x="101.6" y="185">R7</text>
<text x="53.3" y="187.6">8K1</text>
<text x="62.2" y="187.6">8K1</text>
<text x="71.1" y="187.6">8K1</text>
<text x="78.7" y="187.6">8K1</text>
<text x="86.4" y="187.6">8K1</text>
<text x="94" y="187.6">8K1</text>
<text x="101.6" y="187.6">8K1</text>
</g>
<g font-size="1.8" fill="#a90000">
<text x="38.7" y="34">B23</text>
<text x="117.4" y="30.2">1</text>
<text x="117.4" y="32.8">2</text>
<text x="117.4" y="35.3">3</text>
<text x="137.1" y="35.3">18</text>
<text x="137.1" y="32.8">19</text>
<text x="137.1" y="30.2">20</text>
<text x="38.7" y="36.6">B22</text>
<text x="39.4" y="41.7">A3</text>
<text x="39.4" y="39.1">A4</text>
<text x="66.7" y="39.1">A10</text>
<text x="66.7" y="41.7">A11</text>
<text x="67.3" y="36.6">A9</text>
<text x="117.4" y="37.8">4</text>
<text x="117.4" y="40.4">5</text>
<text x="137.1" y="40.4">16</text>
<text x="137.1" y="37.8">17</text>
<text x="233" y="41.7">1</text>
<text x="239.8" y="38.8" transform="rotate(-90 239.8 38.8)">3</text>
<text x="38.7" y="44.2">B20</text>
<text x="39.4" y="46.7">A6</text>
<text x="66.7" y="44.2">A12</text>
<text x="66.7" y="46.7">A24</text>
<text x="117.4" y="42.9">6</text>
<text x="117.4" y="45.5">7</text>
<text x="137.1" y="45.5">14</text>
<text x="137.1" y="42.9">15</text>
<text x="197.4" y="46.7">1</text>
<text x="229.8" y="46.7">40</text>
<text x="239.8" y="46.4" transform="rotate(-90 239.8 46.4)">2</text>
<text x="38.8" y="51.8">A14</text>
<text x="39.4" y="49.3">A7</text>
<text x="66.7" y="51.8">A22</text>
<text x="66.7" y="49.3">A23</text>
<text x="116.8" y="53.1">10</text>
<text x="117.4" y="48">8</text>
<text x="117.4" y="50.5">9</text>
<text x="137.1" y="53.1">11</text>
<text x="137.1" y="50.5">12</text>
<text x="137.1" y="48">13</text>
<text x="197.4" y="49.3">2</text>
<text x="197.4" y="51.8">3</text>
<text x="229.8" y="51.8">38</text>
<text x="229.8" y="49.3">39</text>
<text x="38.7" y="56.9">B28</text>
<text x="38.8" y="59.4">A20</text>
<text x="66.6" y="56.9">B26</text>
<text x="66.7" y="54.4">A21</text>
<text x="66.7" y="59.4">A27</text>
<text x="197.4" y="59.4">6</text>
<text x="197.4" y="54.4">4</text>
<text x="197.4" y="56.9">5</text>
<text x="229.8" y="59.4">35</text>
<text x="229.8" y="56.9">36</text>
<text x="229.8" y="54.4">37</text>
<text x="38.7" y="62">B13</text>
<text x="38.7" y="64.5">B14</text>
<text x="66.6" y="62">B27</text>
<text x="66.7" y="64.5">A28</text>
<text x="197.4" y="62">7</text>
<text x="197.4" y="64.5">8</text>
<text x="229.8" y="64.5">33</text>
<text x="229.8" y="62">34</text>
<text x="38.7" y="69.6">B15</text>
<text x="39.4" y="67.1">A8</text>
<text x="67.2" y="69.6">B2</text>
<text x="67.3" y="67.1">A2</text>
<text x="196.8" y="69.6">10</text>
<text x="197.4" y="67.1">9</text>
<text x="229.8" y="69.6">31</text>
<text x="229.8" y="67.1">32</text>
<text x="38.7" y="77.2">B16</text>
<text x="38.7" y="72.1">B18</text>
<text x="38.7" y="74.7">B19</text>
<text x="67.2" y="74.7">B1</text>
<text x="67.3" y="72.1">A1</text>
<text x="196.8" y="72.1">11</text>
<text x="196.8" y="74.7">12</text>
<text x="196.8" y="77.2">13</text>
<text x="229.8" y="77.2">28</text>
<text x="229.8" y="74.7">29</text>
<text x="229.8" y="72.1">30</text>
<text x="38.7" y="82.3">B17</text>
<text x="38.8" y="79.8">A19</text>
<text x="67.2" y="79.8">B6</text>
<text x="67.2" y="82.3">B7</text>
<text x="196.8" y="79.8">14</text>
<text x="196.8" y="82.3">15</text>
<text x="229.8" y="82.3">26</text>
<text x="229.8" y="79.8">27</text>
<text x="38.7" y="84.8">B21</text>
<text x="38.7" y="87.4">B24</text>
<text x="38.7" y="89.9">B25</text>
<text x="66.6" y="87.4">B11</text>
<text x="66.6" y="89.9">B12</text>
<text x="67.2" y="84.8">B8</text>
<text x="117.4" y="89.9">1</text>
<text x="137.1" y="89.9">20</text>
<text x="196.8" y="84.8">16</text>
<text x="196.8" y="87.4">17</text>
<text x="196.8" y="89.9">18</text>
<text x="229.8" y="89.9">23</text>
<text x="229.8" y="87.4">24</text>
<text x="229.8" y="84.8">25</text>
<text x="38.8" y="92.5">A13</text>
<text x="38.8" y="95">A26</text>
<text x="66.6" y="92.5">B10</text>
<text x="67.2" y="95">B9</text>
<text x="117.4" y="92.5">2</text>
<text x="117.4" y="95">3</text>
<text x="137.1" y="95">18</text>
<text x="137.1" y="92.5">19</text>
<text x="196.8" y="92.5">19</text>
<text x="196.8" y="95">20</text>
<text x="229.8" y="95">21</text>
<text x="229.8" y="92.5">22</text>
<text x="38.8" y="100.1">A25</text>
<text x="67.2" y="97.5">B3</text>
<text x="137.1" y="100.1">16</text>
<text x="137.1" y="97.5">17</text>
<text x="38.8" y="105.2">A15</text>
<text x="39.3" y="102.6">B4</text>
<text x="66.7" y="102.6">A16</text>
<text x="66.7" y="105.2">A17</text>
<text x="66.7" y="107.7">A18</text>
<text x="117.4" y="105.2">7</text>
<text x="117.4" y="107.7">8</text>
<text x="137.1" y="107.7">13</text>
<text x="137.1" y="105.2">14</text>
<text x="137.1" y="102.6">15</text>
<text x="116.8" y="112.8">10</text>
<text x="117.4" y="110.2">9</text>
<text x="137.1" y="112.8">11</text>
<text x="137.1" y="110.2">12</text>
<text x="180.9" y="135.6">1</text>
<text x="39.3" y="140.7">1</text>
<text x="39.3" y="143.3">6</text>
<text x="39.3" y="145.8">2</text>
<text x="39.3" y="148.3">7</text>
<text x="144.5" y="148.6" transform="rotate(-90 144.5 148.6)">20</text>
<text x="39.3" y="150.9">3</text>
<text x="39.3" y="156">4</text>
<text x="39.3" y="153.4">8</text>
<text x="133.9" y="152.1">2</text>
<text x="133.9" y="154.7">4</text>
<text x="153.6" y="154.7">16</text>
<text x="153.6" y="152.1">18</text>
<text x="39.3" y="161">5</text>
<text x="39.3" y="158.5">9</text>
<text x="133.9" y="157.2">6</text>
<text x="133.9" y="159.8">8</text>
<text x="153.6" y="159.8">12</text>
<text x="153.6" y="157.2">14</text>
<text x="133.3" y="162.3">11</text>
<text x="133.3" y="164.8">13</text>
<text x="133.3" y="167.4">15</text>
<text x="154.2" y="167.4">5</text>
<text x="154.2" y="164.8">7</text>
<text x="154.2" y="162.3">9</text>
<text x="47.6" y="172.5">2</text>
<text x="50.5" y="168.3" transform="rotate(-90 50.5 168.3)">3</text>
<text x="133.3" y="169.9">17</text>
<text x="154.2" y="169.9">3</text>
<text x="50.5" y="178.5" transform="rotate(-90 50.5 178.5)">1</text>
<text x="133.3" y="177.5">19</text>
<text x="133.9" y="175">1</text>
<text x="144.5" y="184.2" transform="rotate(-90 144.5 184.2)">10</text>
</g>
<g font-size="1.8" fill="#0f0f0f">
<text x="110.6" y="30.1">A11</text>
<text x="110.6" y="32.7">A10</text>
<text x="111.8" y="35.2">A9</text>
<text x="143.5" y="30.1">VCC</text>
<text x="143.5" y="32.7">A0xA8</text>
<text x="143.5" y="35.2">A1xA9</text>
<text x="240" y="33.9">VCC</text>
<text x="29.2" y="41.6">VCC</text>
<text x="76.2" y="39">A1</text>
<text x="76.2" y="36.5">A0</text>
<text x="76.2" y="41.6">A2</text>
<text x="111.8" y="40.3">A4</text>
<text x="111.8" y="37.8">A8</text>
<text x="143.5" y="40.3">A3xA11</text>
<text x="143.5" y="37.8">A2xA10</text>
<text x="28.9" y="46.6">GND</text>
<text x="76.2" y="46.6">A4</text>
<text x="76.2" y="44.1">A3</text>
<text x="111.8" y="47.9">A1</text>
<text x="111.8" y="45.4">A2</text>
<text x="111.8" y="42.8">A3</text>
<text x="143.5" y="45.4">ROME</text>
<text x="143.5" y="42.8">A4xA12</text>
<text x="143.5" y="47.9">MLE</text>
<text x="192.1" y="46.6">MISO 1</text>
<text x="28.9" y="49.2">GND</text>
<text x="76.2" y="51.7">A6</text>
<text x="76.2" y="49.2">A5</text>
<text x="110.2" y="53">GND</text>
<text x="111.8" y="50.5">A0</text>
<text x="143.5" y="50.5">~{CSROM}</text>
<text x="143.5" y="53">A12</text>
<text x="192.8" y="51.7">GND 3</text>
<text x="194.2" y="49.2">CS 2</text>
<text x="236.2" y="51.7">GND</text>
<text x="76.2" y="56.8">A8</text>
<text x="76.2" y="59.3">A9</text>
<text x="76.2" y="54.3">A7</text>
<text x="187.2" y="59.3">A0xA8</text>
<text x="192.1" y="56.8">MOSI 5</text>
<text x="193.1" y="54.3">CLK 4</text>
<text x="232.4" y="56.8">3V3</text>
<text x="29.4" y="64.4">~{NMI}</text>
<text x="76.2" y="61.9">A10</text>
<text x="76.2" y="64.4">A11</text>
<text x="187.2" y="61.9">A1xA9</text>
<text x="76.2" y="69.5">A13</text>
<text x="76.2" y="67">A12</text>
<text x="186" y="67">A2xA10</text>
<text x="186" y="69.5">A3xA11</text>
<text x="236.2" y="69.5">ROME</text>
<text x="236.2" y="67">USER_SW</text>
<text x="27.6" y="77.1">~{MREQ}</text>
<text x="30.1" y="74.6">~{WR}</text>
<text x="30.3" y="72">~{RD}</text>
<text x="76.2" y="72">A14</text>
<text x="76.2" y="74.6">A15</text>
<text x="186" y="72">A4xA12</text>
<text x="186" y="74.6">A5xA13</text>
<text x="236.2" y="74.6">~{PICOREQ}</text>
<text x="236.2" y="72">RUN</text>
<text x="27.1" y="82.2">~{IOREQ}</text>
<text x="76.2" y="82.2">D1</text>
<text x="76.2" y="79.7">D0</text>
<text x="186.8" y="79.7">A6xM1</text>
<text x="187" y="82.2">A7xRD</text>
<text x="236.2" y="82.2">MLE</text>
<text x="236.2" y="79.7">~{NMI}</text>
<text x="30.2" y="87.3">M1</text>
<text x="76.2" y="84.7">D2</text>
<text x="76.2" y="87.3">D3</text>
<text x="76.2" y="89.8">D4</text>
<text x="110.6" y="89.8">A14</text>
<text x="142.2" y="89.8">VCC</text>
<text x="190.4" y="87.3">D1</text>
<text x="190.4" y="84.7">D0</text>
<text x="236.2" y="87.3">D6</text>
<text x="236.2" y="84.7">D7</text>
<text x="76.2" y="94.9">D6</text>
<text x="76.2" y="92.4">D5</text>
<text x="110.6" y="92.4">A13</text>
<text x="111.4" y="94.9">M1</text>
<text x="142.2" y="94.9">A6xM1</text>
<text x="142.2" y="92.4">A5xA13</text>
<text x="190.4" y="94.9">D3</text>
<text x="190.4" y="92.4">D2</text>
<text x="236.2" y="92.4">D5</text>
<text x="236.2" y="94.9">D4</text>
<text x="26.3" y="100">~{CSROM}</text>
<text x="76.2" y="97.4">D7</text>
<text x="142.2" y="97.4">A7xRD</text>
<text x="142.2" y="100">~{PICOREQ}</text>
<text x="111.8" y="105.1">A7</text>
<text x="111.8" y="107.6">A6</text>
<text x="142.2" y="102.5">MLE</text>
<text x="142.2" y="107.6">~{IOREQ}</text>
<text x="142.2" y="105.1">GND</text>
<text x="110.2" y="112.7">GND</text>
<text x="111.8" y="110.1">A5</text>
<text x="142.2" y="110.1">~{JOYE}</text>
<text x="142.2" y="112.7">A15</text>
<text x="170.2" y="110.1">VCC</text>
<text x="169.9" y="117.8">GND</text>
<text x="246.4" y="119">USER_SW</text>
<text x="246.4" y="131.7">~{RESET}</text>
<text x="176.6" y="135.5">3V3</text>
<text x="45.7" y="140.6">J_UP</text>
<text x="45.7" y="143.2">J_FIRE1</text>
<text x="175.5" y="140.6">MOSI 3</text>
<text x="176.6" y="143.2">CLK 4</text>
<text x="177.7" y="138.1">CS 2</text>
<text x="45.7" y="148.2">VCC</text>
<text x="45.7" y="145.7">J_DOWN</text>
<text x="140.9" y="144.4">VCC</text>
<text x="175.5" y="145.7">MISO 5</text>
<text x="176.3" y="148.2">GND 6</text>
<text x="232.1" y="144.4">GND</text>
<text x="246.4" y="144.4">RUN</text>
<text x="45.7" y="150.8">J_LEFT</text>
<text x="45.7" y="153.3">GND</text>
<text x="45.7" y="155.9">J_RIGHT</text>
<text x="122" y="152.1">J_RIGHT</text>
<text x="123.2" y="154.6">J_LEFT</text>
<text x="157.5" y="154.6">D1</text>
<text x="157.5" y="152.1">D0</text>
<text x="45.7" y="158.4">J_FIRE2</text>
<text x="122" y="157.1">J_DOWN</text>
<text x="124.8" y="159.7">J_UP</text>
<text x="157.5" y="157.1">D2</text>
<text x="157.5" y="159.7">D3</text>
<text x="122.1" y="162.2">J_FIRE1</text>
<text x="122.1" y="164.8">J_FIRE2</text>
<text x="122.1" y="167.3">J_FIRE3</text>
<text x="157.5" y="167.3">D6</text>
<text x="157.5" y="162.2">D4</text>
<text x="157.5" y="164.8">D5</text>
<text x="110.5" y="169.8">VCC</text>
<text x="157.5" y="169.8">D7</text>
<text x="39.5" y="178.7">J_FIRE3</text>
<text x="41.9" y="188.9">VCC</text>
<text x="140.7" y="187.6">GND</text>
</g>
<g font-size="1.8" fill="#009600">
<text x="28.3" y="59.3">~{RESET}</text>
<text x="108.9" y="97.4">~{MREQ} 4</text>
<text x="111.6" y="100">~{RD} 5</text>
<text x="111.4" y="102.5">~{WR} 6</text>
<text x="48.3" y="166">USER_SW</text>
<text x="124.8" y="174.9">~{JOYE}</text>
</g>
<text font-size="1.8" fill="#484848" x="145.5" y="143.1">PWR</text>
</svg>
